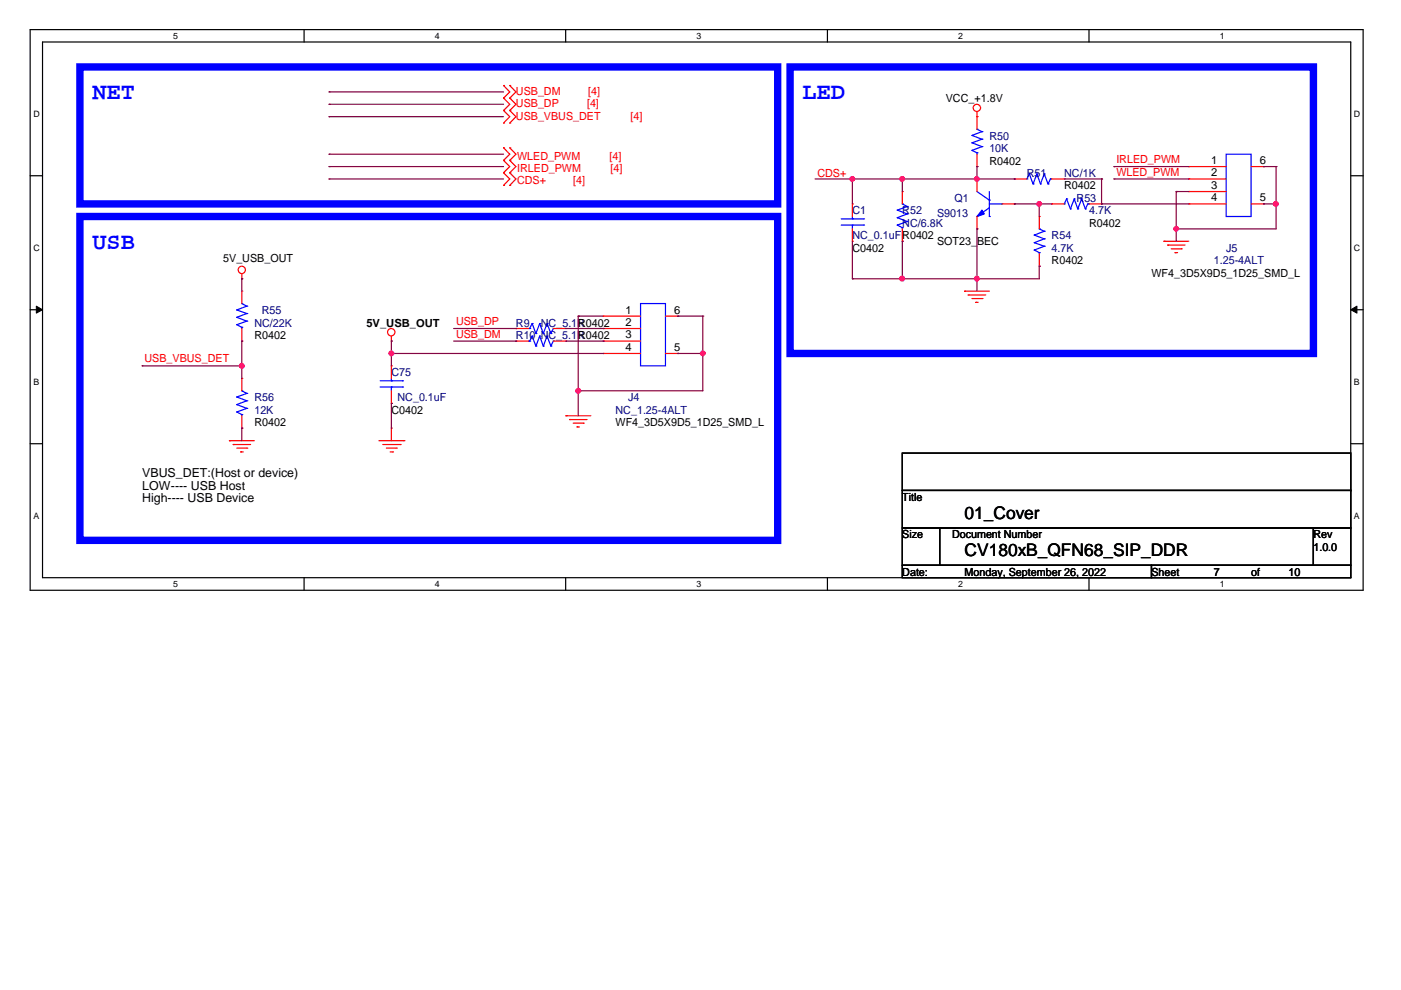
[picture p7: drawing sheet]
<svg xmlns="http://www.w3.org/2000/svg" width="297mm" height="210mm" viewBox="0 0 297 210" stroke-linecap="round" stroke-linejoin="round" font-family="sans-serif">
<path d="M6.4 6.3h282.6v118.9h-282.6zM9 8.9h277.4v113.6h-277.4z" fill="none" stroke="#000" stroke-width=".25"/>
<g fill="#fff">
<path d="M36.7 6.5h1.1v2.2h-1.1z"/>
<path d="M36.7 122.7h1.1v2.2h-1.1z"/>
</g>
<path d="M64.5 6.3v2.6M64.5 122.5v2.6" fill="none" stroke="#000" stroke-width=".25"/>
<g fill="#fff">
<path d="M92.2 6.5h1v2.2h-1z"/>
<path d="M92.2 122.7h1v2.2h-1z"/>
</g>
<path d="M119.9 6.3v2.6M119.9 122.5v2.6" fill="none" stroke="#000" stroke-width=".25"/>
<g fill="#fff">
<path d="M147.7 6.5h1v2.2h-1z"/>
<path d="M147.7 122.7h1v2.2h-1z"/>
</g>
<path d="M175.4 6.3v2.6M175.4 122.5v2.6" fill="none" stroke="#000" stroke-width=".25"/>
<g fill="#fff">
<path d="M203.2 6.5h1v2.2h-1z"/>
<path d="M203.2 122.7h1v2.2h-1z"/>
</g>
<path d="M230.9 6.3v2.6M230.9 122.5v2.6" fill="none" stroke="#000" stroke-width=".25"/>
<g fill="#fff">
<path d="M258.6 6.5h1v2.2h-1z"/>
<path d="M258.6 122.7h1v2.2h-1z"/>
<path d="M7.1 23.1h1.3v2.1h-1.3z"/>
<path d="M287.1 23.1h1.3v2.1h-1.3z"/>
<path d="M7.1 51.4h1.3v2.2h-1.3z"/>
<path d="M287.1 51.4h1.3v2.2h-1.3z"/>
</g>
<path d="M6.4 37.3h2.6M286.4 37.3h2.6" fill="none" stroke="#000" stroke-width=".25"/>
<g fill="#fff">
<path d="M7.1 79.9h1.2v2.1h-1.2z"/>
<path d="M287.1 79.9h1.2v2.1h-1.2z"/>
</g>
<path d="M6.4 65.7h2.6M286.4 65.7h2.6" fill="none" stroke="#000" stroke-width=".25"/>
<path d="M7.7 64.9l1.3 .8-1.3 .7zM286.4 65.7l1.3-.8v1.5z" fill="#000" stroke="#000" stroke-width=".21"/>
<g fill="#fff">
<path d="M7.1 108.3h1.2v2.1h-1.2z"/>
<path d="M287.1 108.3h1.2v2.1h-1.2z"/>
</g>
<path d="M6.4 94.1h2.6M191.3 96.1h95.1v7.9h-95.1zM286.4 94.1h2.6M191.3 104h95.1v7.9h-95.1zM191.3 111.9h7.9v8h-7.9zM191.3 119.9h52.8v2.6h-52.8zM199.2 111.9h79.3v8h-79.3zM244.1 119.9h42.3v2.6h-42.3zM278.5 111.9h7.9v8h-7.9z" fill="none" stroke="#000" stroke-width=".25"/>
<path d="M16.9 14.2h148v29h-148zM167.5 14.2h111v60.7h-111zM16.9 45.9h148v68.7h-148z" fill="none" stroke="#00f" stroke-width="1.6"/>
<g fill="none" stroke="#f00" stroke-width=".25">
<path d="M106.8 18.1h.1M106.8 18.1l1.3 1.4-1.3 1.3M108.1 18.1h.1M108.1 18.1l1.3 1.4-1.3 1.3M106.8 20.8h.1M106.8 23.4h.1M106.8 26.1h.1M106.8 31.3h.1M106.8 34h.1M106.8 36.6h.1M106.8 39.3h.1M106.8 20.8l1.3 1.3-1.3 1.3"/>
<path d="M106.8 23.4l1.3 1.3-1.3 1.4M106.8 31.3l1.3 1.4-1.3 1.3M106.8 34l1.3 1.3-1.3 1.3M106.8 36.6l1.3 1.3-1.3 1.4M108.1 20.8h.1M108.1 23.4h.1M108.1 26.1h.1M108.1 31.3h.1M108.1 34h.1M108.1 36.6h.1M108.1 39.3h.1M108.1 20.8l1.3 1.3-1.3 1.3"/>
<path d="M108.1 23.4l1.3 1.3-1.3 1.4M108.1 31.3l1.3 1.4-1.3 1.3M108.1 34l1.3 1.3-1.3 1.3M108.1 36.6l1.3 1.3-1.3 1.4M207.1 24.7h.1M207.1 35.3h.1M207.1 37.9h.1M207.1 23.7v3.7M207.1 32.7v2.6M207.1 37.9v2.7M215.1 37.9h.1M215.1 37.9h2.6"/>
<path d="M223 37.9h2.6M225.6 37.9h.1M252.1 35.3h.1M252.1 37.9h.1M252.1 37.9h7.9M252.1 35.3h7.9M265.3 35.3h2.6M267.9 35.3h.1M51.3 59.1h.1M51.3 58.1v1M180.7 43.2h.1M180.7 51.2h.1"/>
<path d="M180.7 43.2v2.7M180.7 48.5v2.7M191.3 40.6h.1M191.3 51.2h.1M191.3 40.6v2.6M191.3 48.5v2.7M207.1 48.5h.1M207.1 45.9v2.6M212.4 43.2h2.7M215.1 43.2h.1M220.3 45.9h.1M220.3 56.4h.1"/>
<path d="M220.3 45.9v2.6M220.3 53.8v2.6M223 43.2h.1M223 43.2h2.6M230.9 43.2h2.7M233.6 43.2h.1M246.8 51.2h.1M246.8 51.2h5.3M247.6 52h.1M247.6 52h3.6M248.3 52.8h2.1M249.1 53.6h.1"/>
<path d="M249.1 53.6h.6M250.4 52.8h.1M252.1 40.6h.1M252.1 43.2h.1M252.1 43.2h7.9M252.1 40.6h7.9M265.3 43.2h2.6M267.9 43.2h.1M51.3 61.7h.1M51.3 72.3h.1M51.3 61.7v2.7M51.3 69.7v2.6"/>
<path d="M83 72.3h.1M83 77.6h.1M83 71.3v1M83 77.6v2.6M109.4 72.3h.1M109.4 69.7h.1M109.4 69.7h2.7M109.4 72.3h2.7M117.3 69.7h2.7M117.3 72.3h2.7M120 72.3h.1M120 69.7h.1"/>
<path d="M127.9 67h.1M127.9 69.7h.1M127.9 72.3h.1M127.9 74.9h.1M127.9 67h7.9M127.9 69.7h7.9M127.9 72.3h7.9M127.9 74.9h7.9M141.1 67h2.6M141.1 74.9h2.6M143.7 67h.1M143.7 74.9h.1"/>
<path d="M204.5 61.7h.1M204.5 61.7h5.3M205.3 62.5h.1M205.3 62.5h3.7M206.1 63.3h2.1M206.9 64.1h.1M206.9 64.1h.5M208.2 63.3h.1M48.6 93.4h.1M48.6 93.4h5.3M49.4 94.2h.1M49.4 94.2h3.7"/>
<path d="M50.2 95h2.1M51 95.8h.1M51 95.8h.6M51.3 80.2h.1M51.3 90.8h.1M51.3 80.2v2.7M51.3 88.2v2.6M52.3 95h.1M80.3 93.4h5.3M81.2 94.2h3.6M81.9 95h2.1M82.7 95.8h.5"/>
<path d="M83 90.8h.1M83 85.5h.1M83 82.9v2.6M83 90.8v2.6M83.2 95.8h.1M84 95h.1M84.8 94.2h.1M85.6 93.4h.1M120 88.2h.1M120 88.2h5.3M120.8 89h.1M120.8 89h3.7"/>
<path d="M121.5 89.7h2.2M122.3 90.5h.1M122.3 90.5h.6M123.7 89.7h.1"/>
<circle cx="207.1" cy="22.9" r=".77"/>
<circle cx="51.3" cy="57.2" r=".77"/>
<circle cx="83" cy="70.4" r=".78"/>
</g>
<g fill="none" stroke="#00f" stroke-width=".25">
<path d="M206.1 31.9h.1M206.1 30.3h.1M206.1 28.7h.1M206.1 31.9l1 .5M206.1 30.3l2.1 .8M206.1 28.7l2.1 .8M207.1 27.4h.1M207.1 32.4h.1M207.1 27.4l1.1 .5M207.1 32.4v.3M208.2 31.1h.1M208.2 29.5h.1"/>
<path d="M208.2 27.9h.1M208.2 31.1l-2.1 .8M208.2 29.5l-2.1 .8M208.2 27.9l-2.1 .8M217.7 37.9h.1M218.2 36.9h.1M218.2 36.9l.8 2.1M218.2 36.9l-.5 1M219 39h.1M219.8 36.9h.1M219.8 36.9l.8 2.1M219.8 36.9l-.8 2.1"/>
<path d="M220.6 39h.1M221.4 36.9h.1M221.4 36.9l.8 2.1M221.4 36.9l-.8 2.1M222.2 39h.1M222.7 37.9h.1M222.7 37.9l-.5 1.1M222.7 37.9h.3M260 32.7h5.3v13.2h-5.3zM178.4 47.7h4.7M178.4 46.4h4.7M180.7 46.4h.1"/>
<path d="M180.7 47.7h.1M180.7 45.9v.5M180.7 47.7v.8M183.1 47.7h.1M183.1 46.4h.1M190.2 47.7h.1M190.2 46.2h.1M190.2 44.5h.1M190.2 47.7l1.1 .6M190.2 46.2l2.2 .8M190.2 44.5l2.2 .9M191.3 43.2h.1"/>
<path d="M191.3 48.3h.1M191.3 43.2l1.1 .6M191.3 48.3v.2M192.4 47h.1M192.4 45.4h.1M192.4 43.8h.1M192.4 47l-2.2 .7M192.4 45.4l-2.2 .8M192.4 43.8l-2.2 .7M207.1 45.9h.1M207.1 40.6l2.7 1.8M209.8 42.4h.1"/>
<path d="M209.8 45.9h.1M209.8 43.2h2.6M209.8 44l-2.7 1.9M209.8 40.6v5.3M212.4 43.2h.1M219.3 53h.1M219.3 51.4h.1M219.3 49.8h.1M219.3 53l1 .6M219.3 51.4l2.1 .8M219.3 49.8l2.1 .8M220.3 48.5h.1"/>
<path d="M220.3 53.6h.1M220.3 48.5l1.1 .5M220.3 53.6v.2M221.4 52.2h.1M221.4 50.6h.1M221.4 49h.1M221.4 52.2l-2.1 .8M221.4 50.6l-2.1 .8M221.4 49l-2.1 .8M225.6 43.2h.1M226.1 42.2h.1M226.1 42.2l.8 2.1"/>
<path d="M226.1 42.2l-.5 1M226.9 44.3h.1M227.8 42.2h.1M227.8 42.2l.7 2.1M227.8 42.2l-.9 2.1M228.5 44.3h.1M229.3 42.2h.1M229.3 42.2l.8 2.1M229.3 42.2l-.8 2.1M230.1 44.3h.1M230.6 43.2h.1M230.6 43.2l-.5 1.1"/>
<path d="M230.6 43.2h.3M50.2 68.8h.1M50.2 67.3h.1M50.2 65.7h.1M50.2 68.8l1.1 .6M50.2 67.3l2.1 .8M50.2 65.7l2.1 .8M51.3 64.4h.1M51.3 69.4h.1M51.3 64.4l1 .5M51.3 69.4v.3M52.3 68.1h.1"/>
<path d="M52.3 66.5h.1M52.3 64.9h.1M52.3 68.1l-2.1 .7M52.3 66.5l-2.1 .8M52.3 64.9l-2.1 .8M112.1 72.3h.2M112.1 69.7h.2M112.3 72.3h.1M112.3 69.7h.1M112.8 71.3h.1M112.8 68.6h.1M112.8 71.3l-.5 1"/>
<path d="M112.8 71.3l.8 2.1M112.8 68.6l-.5 1.1M112.8 68.6l.8 2.1M113.6 73.4h.1M113.6 70.7h.1M114.4 71.3h.1M114.4 68.6h.1M114.4 71.3l-.8 2.1M114.4 71.3l.8 2.1M114.4 68.6l-.8 2.1M114.4 68.6l.8 2.1M115.2 73.4h.1"/>
<path d="M115.2 70.7h.1M116 71.3h.1M116 68.6h.1M116 71.3l-.8 2.1M116 71.3l.8 2.1M116 68.6l-.8 2.1M116 68.6l.8 2.1M116.8 73.4h.1M116.8 70.7h.1M117.3 72.3h.1M117.3 69.7h.1M117.3 72.3l-.5 1.1"/>
<path d="M117.3 69.7l-.5 1M135.8 64.4h5.3v13.2h-5.3zM50.2 87.3h.1M50.2 85.8h.1M50.2 84.2h.1M50.2 87.3l1.1 .6M50.2 85.8l2.1 .8M50.2 84.2l2.1 .8M51.3 82.9h.1M51.3 87.9h.1M51.3 87.9v.3M51.3 82.9l1 .5"/>
<path d="M52.3 86.6h.1M52.3 85h.1M52.3 83.4h.1M52.3 86.6l-2.1 .7M52.3 85l-2.1 .8M52.3 83.4l-2.1 .8M80.6 82.1h4.7M80.6 80.7h4.7M83 80.7h.1M83 82.1h.1M83 80.2v.5M83 82.1v.8"/>
<path d="M85.3 82.1h.1M85.3 80.7h.1"/>
</g>
<path d="M208.2 44.5l.5 .9-1.6 .5z" fill-rule="evenodd" fill="#00f" stroke="#00f" stroke-width=".25"/>
<g fill="none" stroke="#800040" stroke-width=".25">
<path d="M69.8 19.5h.1M69.8 19.5h37M69.8 22.1h.1M69.8 24.7h.1M69.8 32.7h.1M69.8 35.3h.1M69.8 37.9h.1M69.8 22.1h37M69.8 24.7h37M69.8 35.3h37M69.8 37.9h37M69.8 32.7h37"/>
<path d="M172.8 37.9h42.3M180.7 37.9h.1M180.7 37.9v5.3M191.3 37.9h.1M191.3 37.9v2.7M207.1 35.3h.1M207.1 35.3v2.6M215.1 37.9h.1M225.6 37.9h8M233.6 37.9h.1M233.6 37.9v5.3M236.2 35.3h.1"/>
<path d="M236.2 37.9h.1M236.2 35.3h15.9M236.2 37.9h15.9M267.9 35.3h.1M267.9 35.3h2.7M270.6 35.3h.1M270.6 35.3v13.2h-21.2M51.3 59.1h.1M51.3 59.1v2.6M180.7 59.1h.1M180.7 51.2v7.9M191.3 51.2h.1"/>
<path d="M191.3 59.1h.1M191.3 51.2v7.9M207.1 48.5h.1M207.1 59.1h.1M207.1 48.5v13.2M215.1 43.2h.1M215.1 43.2h7.9M220.3 43.2h.1M220.3 56.4h.1M220.3 43.2v2.7M220.3 56.4v2.7h-39.6M233.6 43.2h.1"/>
<path d="M233.6 43.2h18.5M249.4 40.6h.1M249.4 48.5h.1M249.4 40.6v10.6M249.4 40.6h2.7M267.9 43.2h.1M267.9 43.2h2.7M270.6 43.2h.1M30.1 77.6h.1M30.1 77.6h21.2M51.3 72.3h.1M51.3 77.6h.1"/>
<path d="M51.3 72.3v7.9M83 72.3h.1M83 74.9h.1M83 72.3v5.3M83 74.9h44.9M96.2 69.7h13.2M96.2 72.3h13.2M109.4 69.7h.1M109.4 72.3h.1M120 69.7h7.9M120 72.3h7.9M122.6 67h.1"/>
<path d="M122.6 67v21.2M122.6 67h5.3M127.9 72.3h.1M127.9 69.7h.1M143.7 67h.1M143.7 74.9h.1M143.7 67h5.3M143.7 74.9h5.3M149 67h.1M149 74.9h.1M149 67v15.9h-26.4M51.3 90.8h.1"/>
<path d="M51.3 90.8v2.6M83 85.5h.1M83 85.5v5.3M122.6 82.9h.1"/>
</g>
<g fill="#f0f" stroke="#f0f" stroke-width=".25">
<circle cx="51.3" cy="77.6" r=".51"/>
<circle cx="122.6" cy="82.9" r=".51"/>
<circle cx="83" cy="74.9" r=".5"/>
<circle cx="149" cy="74.9" r=".5"/>
<circle cx="270.5" cy="43.2" r=".51"/>
<circle cx="249.4" cy="48.5" r=".5"/>
<circle cx="220.3" cy="43.2" r=".5"/>
<circle cx="207.1" cy="59.1" r=".5"/>
<circle cx="191.3" cy="59.1" r=".51"/>
<circle cx="191.3" cy="37.9" r=".51"/>
<circle cx="207.1" cy="37.9" r=".5"/>
<circle cx="180.7" cy="37.9" r=".5"/>
</g>
<g font-size="5" fill="#00f">
<text x="19.6" y="21">NET</text>
<text x="170.1" y="21">LED</text>
<text x="19.6" y="52.7">USB</text>
</g>
<g font-size="3.7">
<text x="204.5" y="110">01_Cover</text>
<text x="204.5" y="117.9">CV180xB_QFN68_SIP_DDR</text>
</g>
<g font-size="2.6">
<text x="30.1" y="101.1">VBUS_DET:(Host or device)</text>
<text x="30.1" y="103.8">LOW---- USB Host</text>
<text x="30.1" y="106.5">High---- USB Device</text>
</g>
<g font-size="2.4" fill="#f00">
<text x="109.4" y="20.1">USB_DM</text>
<text x="109.4" y="22.7">USB_DP</text>
<text x="124.5" y="22.7">[4]</text>
<text x="124.7" y="20.1">[4]</text>
<text x="109.4" y="25.4">USB_VBUS_DET</text>
<text x="133.7" y="25.4">[4]</text>
<text x="109.6" y="33.8">WLED_PWM</text>
<text x="129.2" y="33.8">[4]</text>
<text x="236.7" y="34.6">IRLED_PWM</text>
<text x="109.6" y="36.5">IRLED_PWM</text>
<text x="109.6" y="39.1">CDS+</text>
<text x="121.5" y="39.1">[4]</text>
<text x="129.5" y="36.5">[4]</text>
<text x="173.3" y="37.4">CDS+</text>
<text x="236.7" y="37.2">WLED_PWM</text>
<text x="96.7" y="68.9">USB_DP</text>
<text x="96.7" y="71.6">USB_DM</text>
<text x="30.6" y="76.8">USB_VBUS_DET</text>
</g>
<g font-size="2.4">
<text x="200.5" y="21.7">VCC_+1.8V</text>
<text x="209.8" y="34.9">R0402</text>
<text x="256.8" y="34.8">1</text>
<text x="267.1" y="34.8">6</text>
<text x="225.6" y="40.1">R0402</text>
<text x="256.8" y="37.4">2</text>
<text x="256.8" y="40.1">3</text>
<text x="256.8" y="42.7">4</text>
<text x="267.1" y="42.7">5</text>
<text x="180.7" y="53.4">C0402</text>
<text x="191.3" y="50.7">R0402</text>
<text x="198.7" y="52">SOT23_BEC</text>
<text x="230.9" y="48.1">R0402</text>
<text x="47.3" y="55.5">5V_USB_OUT</text>
<text x="223" y="56">R0402</text>
<text x="244.1" y="58.6">WF4_3D5X9D5_1D25_SMD_L</text>
<text x="53.9" y="71.9">R0402</text>
<text x="77.7" y="69.2">5V_USB_OUT</text>
<text x="122.6" y="71.9">R0402</text>
<text x="122.6" y="69.2">R0402</text>
<text x="132.6" y="66.5">1</text>
<text x="132.6" y="69.1">2</text>
<text x="132.6" y="71.8">3</text>
<text x="143" y="66.5">6</text>
<text x="132.6" y="74.4">4</text>
<text x="143" y="74.4">5</text>
<text x="83" y="87.7">C0402</text>
<text x="53.9" y="90.4">R0402</text>
<text x="130.5" y="90.4">WF4_3D5X9D5_1D25_SMD_L</text>
<text x="191.3" y="106.2">Title</text>
<text x="191.3" y="114.1">Size</text>
<text x="201.8" y="114.1">Document Number</text>
<text x="278.5" y="114.1">Rev</text>
<text x="278.5" y="116.8">1.0.0</text>
<text x="191.3" y="122.1">Date:</text>
<text x="204.5" y="122.1">Monday, September 26, 2022</text>
<text x="244.1" y="122.1">Sheet</text>
<text x="257.3" y="122.1">7</text>
<text x="265.3" y="122.1">of</text>
<text x="273.2" y="122.1">10</text>
</g>
<g font-size="2.4" fill="#000080">
<text x="209.8" y="29.6">R50</text>
<text x="209.8" y="32.2">10K</text>
<text x="217.7" y="37.5">R51</text>
<text x="225.6" y="37.5">NC/1K</text>
<text x="180.7" y="45.4">C1</text>
<text x="191.3" y="45.4">R52</text>
<text x="198.7" y="46">S9013</text>
<text x="202.4" y="42.8">Q1</text>
<text x="228.3" y="42.8">R53</text>
<text x="230.9" y="45.4">4.7K</text>
<text x="180.7" y="50.7">NC_0.1uF</text>
<text x="191.3" y="48.1">NC/6.8K</text>
<text x="223" y="50.7">R54</text>
<text x="223" y="53.4">4.7K</text>
<text x="260" y="53.4">J5</text>
<text x="257.3" y="56">1.25-4ALT</text>
<text x="53.9" y="69.2">NC/22K</text>
<text x="55.5" y="66.6">R55</text>
<text x="109.4" y="71.9">R10 NC_5.1R</text>
<text x="109.4" y="69.2">R9</text>
<text x="114.7" y="69.2">NC_5.1R</text>
<text x="83" y="79.8">C75</text>
<text x="53.9" y="85.1">R56</text>
<text x="53.9" y="87.7">12K</text>
<text x="84.3" y="85.1">NC_0.1uF</text>
<text x="130.5" y="87.7">NC_1.25-4ALT</text>
<text x="133.2" y="85.1">J4</text>
</g>
<g font-size="1.9">
<text x="36.7" y="8.2">5</text>
<text x="92.2" y="8.2">4</text>
<text x="147.7" y="8.2">3</text>
<text x="203.2" y="8.2">2</text>
<text x="258.6" y="8.2">1</text>
<text x="7.1" y="24.8">D</text>
<text x="287.1" y="24.8">D</text>
<text x="7.1" y="53.1">C</text>
<text x="287.1" y="53.1">C</text>
<text x="7.1" y="81.5">B</text>
<text x="287.1" y="81.5">B</text>
<text x="7.1" y="110">A</text>
<text x="287.1" y="110">A</text>
<text x="36.7" y="124.4">5</text>
<text x="92.2" y="124.4">4</text>
<text x="147.7" y="124.4">3</text>
<text x="203.2" y="124.4">2</text>
<text x="258.6" y="124.4">1</text>
</g>
</svg>
